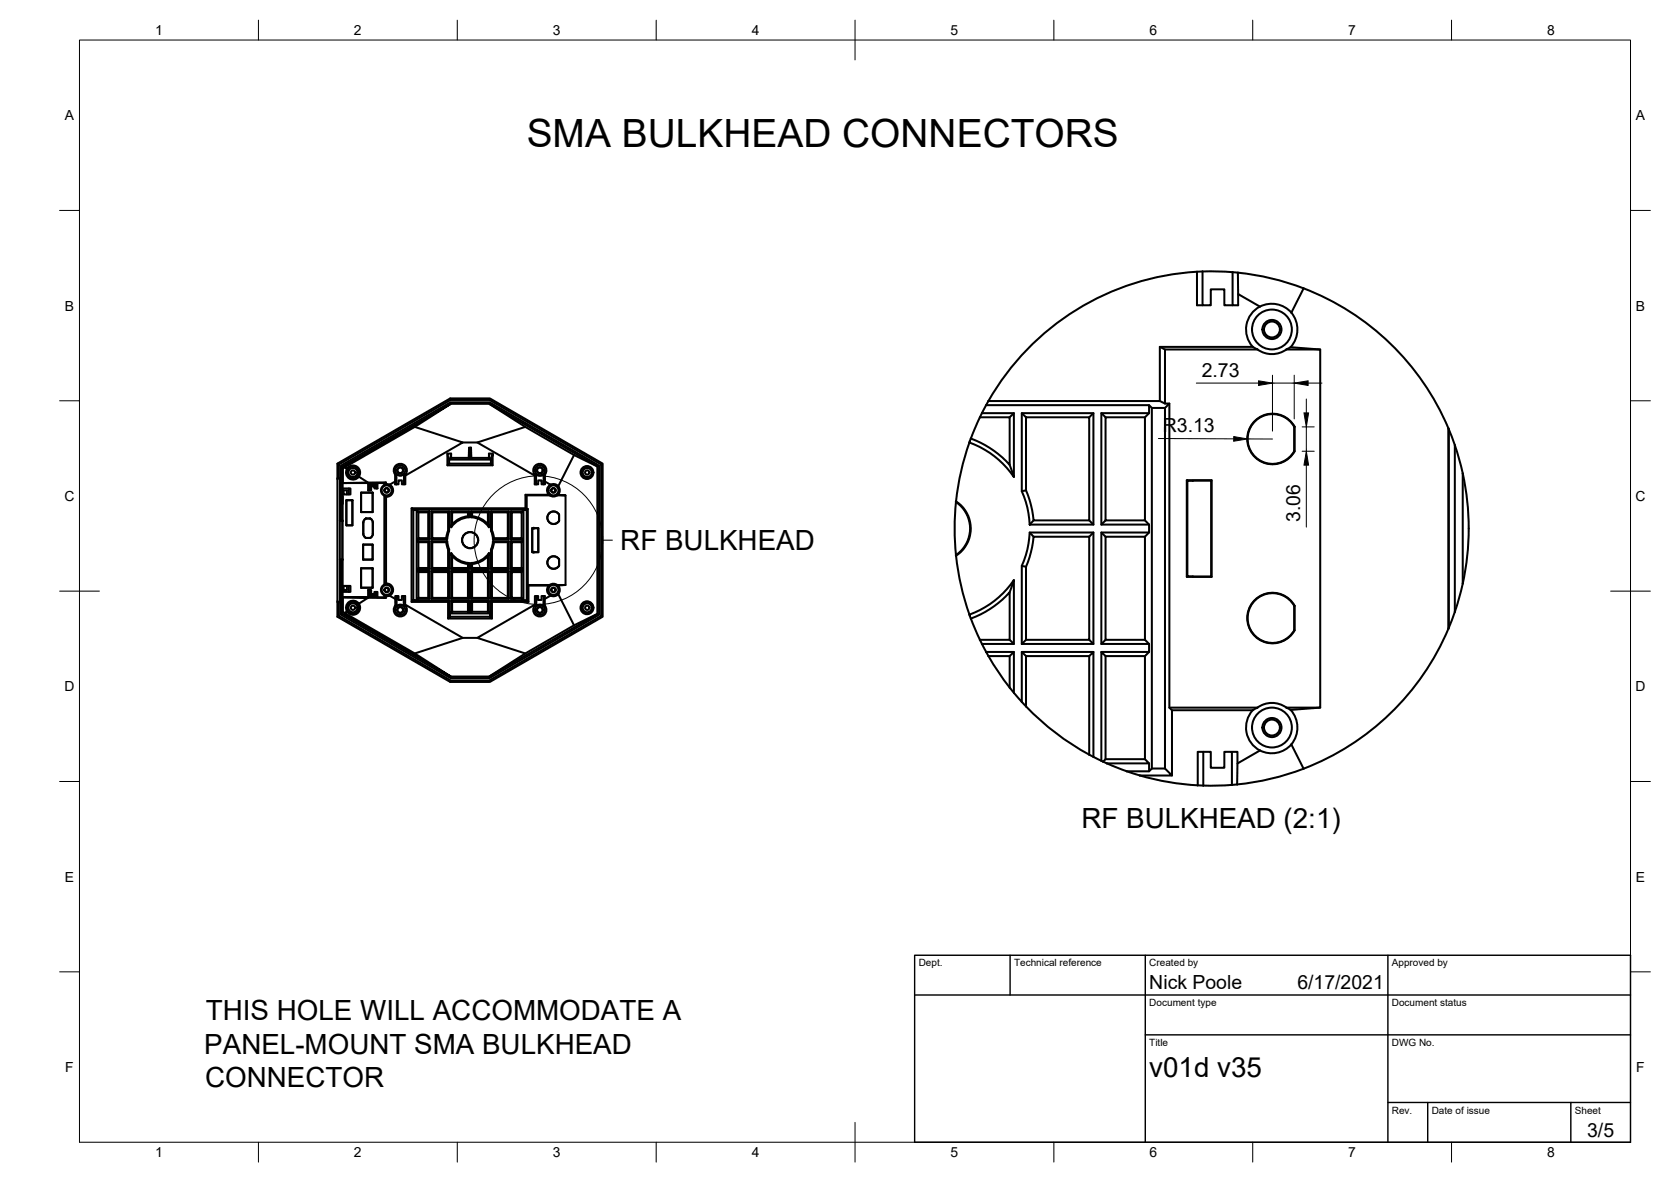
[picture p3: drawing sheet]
<svg xmlns="http://www.w3.org/2000/svg" width="420mm" height="297mm" viewBox="0 0 420 297" stroke-linecap="round" stroke-linejoin="round" font-family="sans-serif">
<!-- layer: Visible -->
<g fill="none" stroke="#000" stroke-width=".51">
<path d="M301 68.3v8.4h1.4M301 68.3a64.6 64.6 0 0 0-53 33.5M302.4 68.2v8.5h2v-4h3.4v4h2.1M302.4 68.2h4.2l4.7 .3M302.4 68.2l-1.4 .1M309.9 68.4v8.3h1.4v-2.8M311.3 68.5v5.4l5.5 3.2a6.6 6.6 0 0 1 7.9 1.5M311.3 68.5a64.6 64.6 0 0 1 16.5 4M316.8 77a6.4 6.4 0 0 0-1.5 10.3l.9 .5M327.8 72.5l-3.1 6.1a6.7 6.7 0 0 1-.2 8.6M327.8 72.5a64.6 64.6 0 0 1 36.4 35.1M291.6 87.2l1.3 .6v13.6"/>
<path d="M292.9 87.8h23.3M315 87.2h-23.4v13.6h-43.1M316.2 87.8a6.2 6.2 0 0 0 7.3 0M323.4 87.8h8.6M324.5 87.3l7.5 .5v90l-7.5 .6M324.5 87.2l-1 .6M86.1 117.3v5.5M86.1 117.8l.1 3.6M86.6 117.5l-.4 .2M87.2 117.8a1.78 1.78 0 0 1 3-.1 1.78 1.78 0 0 1-1.1 2.8 1.78 1.78 0 0 1-2-2.2l.1-.5-.6-.3 17.7-10.2 9.1-5.8-27.3 15.7v13.7h-.4M90.2 119.8l2.3 1.5M99.4 119.3l.3-.1v2.5h-.4z"/>
<path d="M99.4 119.3a1.66 1.66 0 0 1 .1-2.3 1.66 1.66 0 0 1 2.3 0 1.66 1.66 0 0 1 .1 2.3M99.7 119.2a1.34 1.34 0 0 0 1.9 0M104.3 107.3l12.1 3.9-14.5 8.3M112.5 114v2.9l.4-.4M112.7 115.3l.2 .2M112.9 115.5h10.5v1h-10.5zM113.4 101.5h9.6l27.3 15.7v37.1l-27.3 15.7h-9.6M113.4 114v1.1l-.2 .2zM113.4 114h-.9l.2 1.3h.5M113.4 115.1h4.5M117.9 112.5h.5v2.8h-.5zM117.9 112.5v2.8"/>
<path d="M118.4 112.5l.1 2.6M120 111.2l14.5 8.3M122.9 114v1.1l.3 .2M122.9 115.1h-4.4l-.1 .2M123 101.5l9.1 5.8 12.2 7M123.4 116.5l.5 .4h-11.4M123.4 115.5l.3-.2 .2-1.3v2.9M123.9 114h-1l.3 1.3h.5M132.1 107.3l-12.1 3.9h-3.6M134.5 119.3l.3-.1v2.5M134.5 119.3v2.4h.3M134.8 119.2a1.34 1.34 0 0 0 1.9 0"/>
<path d="M137 119.3a1.66 1.66 0 0 0-.1-2.3 1.66 1.66 0 0 0-2.3 0 1.66 1.66 0 0 0-.1 2.3M144.3 114.3l6 2.9M144.3 114.3l-3.9 7.9M150.2 117.2l.1 37.1M243.8 111.2a64.6 64.6 0 0 0-3.4 14.8M246.4 104.9h7.5v11.9a24.3 24.3 0 0 0-9.8-6.6M246.9 103.8h8v16.1a22.9 22.9 0 0 0-11.2-8.7l.4-1M246.9 103.8l-2.8 6.4M247.9 101.8h41v2h-12v28h12v2h-12v28h12v2h-12M247.9 101.8l-1 2M253.9 116.8l1 3.1M254.9 103.8l-1 1.1"/>
<path d="M256.9 103.8h18v28h-16l-.1-1.4a21.5 21.5 0 0 0-1.9-6.9zM256.9 103.8l1.1 1.1M258 104.9h15.9v25.9h-14l-.7-3.9-1.2-3.7zM274.9 103.8l-1 1.1M276.9 103.8l1.1 1.1M278 104.9h9.9v25.9h-9.9zM288.9 103.8l-1 1.1M289.6 102.5v90.6M291.6 100.8l1.3 .6h1.1l-1.1 1.1h-3.3l-.7-.7M292.9 102.5v90.6M294 101.4v76.4l.7 .7M325.4 107.3v6.1"/>
<path d="M325.4 107.3a6.3 6.3 0 0 0-9.4-1.8 6.3 6.3 0 0 0 0 9.6 6.3 6.3 0 0 0 9.4-1.7M325.5 107.2l-.1 .1M325.5 107.2l-.1 6.2M325.5 107.2a6.4 6.4 0 0 0-9.6-1.8 6.4 6.4 0 0 0 0 9.8 6.4 6.4 0 0 0 9.6-1.8M364.2 107.6l.1 .3M364.2 107.6v50.5M364.3 107.9l1.5 3.9M364.3 107.9v49.9M365.8 111.8l2 7.2M365.8 111.9v41.9M367.8 119v27.7M367.8 119a64.6 64.6 0 0 1 0 27.7"/>
<path d="M84.8 120.2h.6v10.7h.3M84.8 120.2v-3.7l28.4-16.4h10l28.3 16.4v38.5l-28.3 16.4h-10l-28.4-16.4v-3.7h.4M84.8 120.2v30.8M85.2 120.2v-3.5l28.1-16.2h9.8l28.1 16.2v38.1l-28.1 16.2h-9.8l-28.1-16.2v-3.5h.2v-20.4M85.7 130.9v-13.9l27.6-15.9h9.8l27.6 15.9v37.5l-27.6 15.9h-9.8l-27.6-15.9v-13.9h.4v13.7l27.3 15.7-9.1-5.8-17.7-10.2 .6-.3M86.1 130.9v9.7M86.1 124.7v2zM86.1 124.3v22.9M86.2 121.4h6.4M86.4 123.2h.8v1.1h-.8zM86.4 124.3h-.3v-1.5h1.6v1.5h-.5M87.1 125.7h1.5"/>
<path d="M87.1 125.7h1.5v6.3h-1.5zM87.1 125.7v6.3M87.7 122.8h.4v1.5h-.4M88.6 125.7v6.3h-1.5M90.8 123.8v4.9M90.8 123.8h2.9v4.9h-2.9zM90.8 128.7h2.9M91.3 136.8h2.4M91.3 136.9h2.4v3.7h-2.4zM91.3 136.9v3.7M92 135.2h1.1zM92 130.3h1.1"/>
<path d="M92 130.3h.1M92 130.3l-.6 .7-.1 3.2 .2 .6 .5 .4M92.7 121.5l-.1-.1v1.8h.2M92.8 121.8h1.8v1h-.5v-.6h-.8v1h-.5zM93.1 130.3a1.07 1.07 0 0 1 .6 1v3.2l-.6 .7M93.7 123.8v4.9M93.7 136.9v3.7M93.7 123.8h-2.9M94.6 121.8l.3-.4v1.4h-.3M94.7 121.5h-2l.1 .3M94.9 121.4h1.7v.5M96.1 122.3a1.53 1.53 0 0 1 2.4 0 1.53 1.53 0 0 1-.5 2.3 1.53 1.53 0 0 1-2.2-1v-.7z"/>
<path d="M96.6 121.4l.4-.2v.4M96.6 124.6v22.3M97 121.2l-10.8 .2M97.1 124.9v21.7M99.3 121l-1.3 .8M99.7 121.7h.5v-1h.8v1h.6v-2.5l.3 .1v2.4h-.3M103.5 127.7h28.6l.6 .2-.3 .3h-.8l-.2-.2h-26.5l-.1 .2h-.9zM103.5 127.7v23.6l.4-.5M103.9 128.2v22.6h.9M104.8 128.2v22.6l.1 .2M104.9 128v.5M104.9 135.5v.5"/>
<path d="M105.2 128.8v6.4h2.5M105.2 135.2l-.3 .3h3M105.2 136.3v6.4h2.5M105.2 136.3h2.5M105.2 128.8h2.5M107.7 136.3l.2-.3v7l-.2-.3zM107.9 128.5v7l-.2-.3v-6.4zM107.9 128.5h-3l.3 .3M107.9 136h-3l.3 .3M108.4 128.5v7l.3-.3M108.4 136v7l.3-.3M108.7 136.3l-.3-.3h4l-.2 .3"/>
<path d="M112.2 136.3h-3.5v6.4h4v-4.6h.2v4.9M112.2 135.2l.2 .3h-4M112.2 136.3l.5 1.8M112.5 136l.5 2.1M112.7 128.8l.2-.3v4.9h-.2v-4.6h-4v6.4h3.5M112.7 133.3l-.5 1.9M112.9 128.5h-4.5l.3 .3M113 133.4l-.5 2.1M113.4 128.5v4l.3-.8M113.5 139a5.7 5.7 0 0 0 4.5 2.5M113.7 139.7v3h4M113.7 139.7l-.3-.7v4l.3-.3"/>
<path d="M113.7 139.7l1.5 1.3 1.2 .5 1.3 .2M117.7 129.8v-1h-4v2.9M117.7 128.8l.2-.3v1.5l-.2-.2M117.7 129.7l-1.9 .5-1.1 .7-1 .8M117.9 128.5h-4.5l.3 .3M118 130a5.7 5.7 0 0 0-4.5 2.5M118.4 128.5v1.5l.3-.2v-1h4v2.9M118.5 130a5.7 5.7 0 0 1 4.5 2.5M118.7 129.7l1.3 .3 1.2 .5 1.5 1.2M122.7 128.8l.2-.3v4l-.2-.8M122.7 139.7l.2-.7v4M122.7 139.7v3"/>
<path d="M122.7 139.7l-1 .9-1.1 .7-1.9 .4M122.9 128.5h-4.5l.3 .3M123 139a5.7 5.7 0 0 1-4.5 2.5M123.4 128.5v4.9h.3M123.5 133.4l.4 2.1M123.7 128.8h4v6.4h-3.5M123.7 138.1h-.3v4.9l.3-.3M123.7 128.8v4.6M123.7 133.3l.5 1.9M123.9 136l-.4 2.1M124.2 135.2l-.3 .3h4l-.2-.3M124.2 136.3h3.5"/>
<path d="M124.2 136.3l-.5 1.8M127.7 136.3v6.4h-4v-4.6M127.7 136.3l.2-.3v7M127.7 128.8l.2-.3v7M127.9 136h-4l.3 .3M127.9 128.5h-4.5l.3 .3M128.4 128.5v7l.3-.3M128.4 136v7l.3-.3M128.7 136.3h2.5v6.4h-2.5zM128.7 128.8h2.5v6.4h-2.5zM128.7 128.8l-.3-.3h3l-.2 .3M128.7 136.3l-.3-.3h3l-.2 .3"/>
<path d="M131.2 135.2l.2 .3h-3M131.4 128v.5M131.4 135.5v.5M131.6 128.2v22.6l-.2 .2v-.5M132.1 127.7v-3.4l.3 .2v3.4M132.1 124.3h5.8M132.4 124.5h5.9M132.7 127.9v19.1l.2 .2v4.1l-.5-.5v-22.6M133.8 132.7v6.1M133.8 138.8h1.6M133.8 132.7h1.5v6.1h-1.5zM134.8 121.7h.5v-1h.9v1h.5v-2.5l.3 .1v1.7v.7h-.3"/>
<path d="M135.3 132.7v6.1M135.4 132.7h-1.6M137 121l1.4 .8M138.2 124.5a1.56 1.56 0 0 0 1.9 0M138.4 121.8a1.54 1.54 0 0 0-.1 2.7M138.4 121.8a1.64 1.64 0 0 1 2 .4M140.3 124.4l1.9 .1h-2.1M140.4 122.2a1.54 1.54 0 0 1-.3 2.3M140.6 129.3a1.56 1.56 0 0 0-2.4-.4 1.56 1.56 0 0 0 0 2.4 1.56 1.56 0 0 0 2.4-.4M140.6 129.4v1.5M140.6 129.3a1.6 1.6 0 0 0-2.4-.4 1.6 1.6 0 0 0 0 2.4 1.6 1.6 0 0 0 2.4-.4M142.2 124.5v22.5l-1.9 .1"/>
<path d="M240.3 126.2a8 8 0 0 1 0 13.3M240.3 139.5l.1 .2M240.4 126a8.2 8.2 0 0 1 0 13.7M240.4 126l-.1 .2M240.4 126.2l-.4 7.2 .4 6.1M240.4 139.7a64.6 64.6 0 0 0 3.4 14.8M258 123.2l-1.1 .3M258.9 133.8h16v28h-18v-19.6a22.5 22.5 0 0 0 2-8.4zM258.9 133.8l1 1.1M259.9 134.9h14v25.9h-15.9v-18.4l1.2-3.7zM259.9 130.8l-1 1M273.9 130.8l1 1"/>
<path d="M274.9 133.8l-1 1.1M276.9 133.8l1.1 1.1M278 134.9h9.9v25.9h-9.9zM278 130.8l-1.1 1M287.9 130.8l1 1M288.9 133.8l-1 1.1M298.4 120.7v24.3l.2-.2M298.6 120.8h5.9v24.1l-5.9-.1zM304.5 120.8l.2-.1v24.3l-.2-.1M304.7 120.7h-6.3l.2 .1M84.9 151l-.1 .3M85.4 140.6h.3"/>
<path d="M86.1 148.7v5.5M86.2 150.1l-.1 3.6M86.2 153.8l.4 .2M86.4 147.2h.8v1.1h-.8zM86.4 147.2h-.3v1.5h1.6v-1.5h-.5M87.7 147.2h.4v1.5h-.4M90.8 142.8v4.9M90.8 142.8h2.9v4.9h-2.9zM90.8 147.7h2.9M92.5 150.2l-2.3 1.5M92.6 150.1h-6.4l10.8 .2-.4-.2M92.8 148.3h.5v1h.8v-.6h.5v1h-1.8z"/>
<path d="M92.8 149.7l-.1 .3h2l-.1-.3M92.8 148.3h-.2v1.8l.1-.1M93.7 142.8v4.9M93.7 140.6h-2.4M93.7 142.8h-2.9M94.6 148.7h.3v1.4l-.2-.1M94.9 150.1h1.7M96.6 149.6v.5M97 149.9v.4M97.1 146.6a1.66 1.66 0 0 0-1.3 1.6 1.66 1.66 0 0 0 1.3 1.7M97.1 146.6a1.61 1.61 0 0 1 1.7 1.7 1.61 1.61 0 0 1-1.7 1.5M98 149.7l1.4 .8"/>
<path d="M99.7 149.8h-.3v2.4l.3 .1v-2.5h.5v1h.8v-1h.5M99.7 152.3a1.34 1.34 0 0 1 1.8 0M101.5 149.8h.4v2.4M101.5 149.8v2.5M101.9 152.2l-.4 .1M101.9 151.9l14.5 8.4M101.9 152.1a1.66 1.66 0 0 1-.1 2.4 1.66 1.66 0 0 1-2.3 0 1.66 1.66 0 0 1-.1-2.3M104.9 150.5v.5h8v3M104.9 143v.5M105.2 142.7l-.3 .3h3M105.2 150.2l-.3 .3h3M105.2 143.8h2.5"/>
<path d="M107.9 143.5v7l-.2-.3v-6.4zM107.9 143.5h-3l.3 .3v6.4h2.5M108.4 143.5v7l.3-.3M108.4 150.5h4.5M108.7 143.8h4v6.4h-4zM112.7 142.7l.2 .3h-4.5M112.7 143.8l.2-.3v7l-.2-.3M112.7 151.3v4.1l.4-.4M112.9 143.5h-4.5l.3 .3M112.9 151l-.2 .3h-9.2M113.1 154.2h10.2v.8h-10.2zM113.4 151v3l.3-.3"/>
<path d="M113.4 143.5v7l.3-.3M113.4 154h-.5l.2 .2M113.4 150.5h4.5M113.7 143.8h4v6.4h-4zM113.7 151.3h4v2.4h-4zM117.7 151.3l.2-.3v3l-.2-.3M117.7 142.7l.2 .3h-4.5M117.7 141.7l.2-.2v1.5M117.7 143.8l.2-.3v7l-.2-.3M117.7 141.7v1M117.9 151h-4.5l.3 .3M117.9 143.5h-4.5l.3 .3"/>
<path d="M117.9 154h.5M118.4 151v3l.3-.3M118.4 143.5v7l.3-.3M118.4 150.5h4.5M118.7 142.7l-.3 .3v-1.5l.3 .2v1h4M118.7 143.8h4v6.4h-4zM118.7 151.3h4v2.4h-4zM122.7 151.3l.2-.3v3l-.2-.3M122.7 142.7l.2 .3h-4.5M122.7 143.8l.2-.3v7l-.2-.3M122.9 151h-4.5l.3 .3M122.9 143.5h-4.5l.3 .3"/>
<path d="M122.9 154h.5l-.1 .2M123.3 155l.4 .4h-11M123.4 143.5v7l.3-.3M123.4 151l.3 .3v4.1M123.4 150.5h4.5M123.7 143.8h4v6.4h-4zM123.7 151.3h9.2M127.7 142.7l.2 .3h-4.5M127.7 143.8l.2-.3v7l-.2-.3M127.9 143.5h-4.5l.3 .3M128.4 143.5v7l.3-.3M128.7 143.8h2.5v6.4h-2.5z"/>
<path d="M128.7 143.8l-.3-.3h3l-.2 .3M131.2 142.7l.2 .3h-3M131.2 150.2l.2 .3h-3M131.4 151h-8v3M131.4 143v.5M131.6 150.8h.8M132.7 147h5.6M132.9 147.2h5M134.5 152.2l.4 .1M134.5 151.9l-14.5 8.4 12.1 3.9M134.5 152.1a1.66 1.66 0 0 0 .1 2.4 1.66 1.66 0 0 0 2.3 0 1.66 1.66 0 0 0 .1-2.3M134.9 149.8h-.4v2.4"/>
<path d="M134.9 152.3a1.34 1.34 0 0 1 1.7 0M136.7 149.8h-.5v1h-.9v-1h-.4v2.5M136.7 149.8v2.5l.3-.1M136.7 149.8h.3v2.4M138.4 149.7l-1.4 .8M140.1 147h2.1M140.4 149.3a1.59 1.59 0 0 0-.3-2.3 1.59 1.59 0 0 0-2.3 .4 1.59 1.59 0 0 0 .6 2.3M140.4 149.3l3.9 7.8M140.4 149.3a1.64 1.64 0 0 1-2 .4M140.6 140.6a1.56 1.56 0 0 0-2.4-.4 1.56 1.56 0 0 0 0 2.4 1.56 1.56 0 0 0 2.4-.5M140.6 140.6v1.5M140.6 140.6h.1"/>
<path d="M140.6 140.6a1.6 1.6 0 0 0-2.4-.5 1.6 1.6 0 0 0 0 2.5 1.6 1.6 0 0 0 2.4-.5M150.2 154.2l-5.9 2.9-12.2 7.1-9.1 5.8M244.1 155.5l-.4-1a22.9 22.9 0 0 0 11.2-8.7v16h-8M244.1 155.5a24.5 24.5 0 0 0 9.8-6.7v12h-7.5M244.1 155.4l2.8 6.4M254.9 145.8l-1 3M256.9 142.2l1.1 .2M298.4 145h6.3M325.4 152.3a6.3 6.3 0 0 0-9.4-1.8 6.3 6.3 0 0 0 0 9.6 6.3 6.3 0 0 0 9.4-1.7M325.5 152.2l-.1 6.2M325.5 152.2a6.4 6.4 0 0 0-9.6-1.8 6.4 6.4 0 0 0 0 9.8 6.4 6.4 0 0 0 9.6-1.8M364.2 158a64.6 64.6 0 0 1-36.4 35.2"/>
<path d="M365.8 153.8l-1.6 4.2M367.8 146.7l-2 7.1M120 160.3h-3.6l-12.1 3.9M246.9 161.8l1.1 2M247.9 163.8h7v10.3M248 163.8l2.5 4.3 3.4 4.7M248.5 164.9h5.4v7.9M253.9 160.8l1 1M253.9 172.8l1 1.3M254.9 163.8l-1 1.1M254.9 174.1l3.1 3.4M256.9 163.8l1.1 1.1"/>
<path d="M258 160.8l-1.1 1M258 177.5a64.6 64.6 0 0 0 16.9 12.7M273.9 164.9h-15.9v12.6M273.9 160.8l1 1M274.9 163.8h-18v12.6M278 164.9h9.9v25.9M278 160.8l-1.1 1M287.9 160.8l1 1M288.9 163.8l-1 1.1M294 177.8h22.2M315 178.5a6.5 6.5 0 0 0 1.8 10.1M315 178.5h-20.3v16.4"/>
<path d="M316.2 177.8a6.2 6.2 0 0 1 7.3 0M316.2 177.8l-1.2 .7M323.4 177.8h8.6M323.5 177.8l1 .6M324.5 178.4a6.7 6.7 0 0 1 .2 8.7l3.1 6.1M273.9 189.7v-24.8l1-1.1v26.4M274.9 190.2l2.5 1.2M276.9 191.2v-27.4l1.1 1.1v25.9l-.7 .6M277.4 191.4l.9 .4M278 190.8h9.9l1 1h-10.6M278.3 191.8l4.3 1.8 4 1.3M283.3 193.8h5.6l.7-.7h3.3l1.8 1.8h-8.1"/>
<path d="M286.6 194.9a64.6 64.6 0 0 0 14.6 2.5M288.9 191.8v2M301.2 197.4v-8.5h1.4v8.5M301.2 197.4h1.4M302.6 188.9h1.8v4h3.4v-4h2v8.4M309.8 188.9h1.3v8.3M309.8 197.2l-7.2 .2M311.1 197.1l-1.3 .1M316.8 188.6l-5.7 3.3M324.7 187.1a6.6 6.6 0 0 1-7.9 1.5M327.8 193.2a64.6 64.6 0 0 1-16.7 3.9"/>
<circle cx="319.8" cy="82.8" r="2"/>
<circle cx="319.8" cy="82.8" r="2.4"/>
<circle cx="319.8" cy="82.8" r="5"/>
<circle cx="88.7" cy="118.7" r="1.49"/>
<circle cx="88.7" cy="118.7" r="1.13"/>
<circle cx="88.7" cy="118.7" r=".54"/>
<circle cx="100.6" cy="118.2" r=".69"/>
<circle cx="100.6" cy="118.2" r=".79"/>
<circle cx="100.6" cy="118.2" r="1.26"/>
<circle cx="135.8" cy="118.2" r=".69"/>
<circle cx="135.8" cy="118.2" r=".79"/>
<circle cx="135.8" cy="118.2" r="1.26"/>
<circle cx="147.6" cy="118.7" r="1.62"/>
<circle cx="147.6" cy="118.7" r="1.49"/>
<circle cx="147.6" cy="118.7" r="1.13"/>
<circle cx="147.6" cy="118.7" r=".54"/>
<circle cx="97.2" cy="123.2" r="1.26"/>
<circle cx="97.2" cy="123.2" r=".5"/>
<circle cx="97.2" cy="123.2" r=".6"/>
<circle cx="118.2" cy="135.7" r="2.04"/>
<circle cx="118.2" cy="135.7" r="2"/>
<circle cx="139.2" cy="123.2" r=".5"/>
<circle cx="139.2" cy="123.2" r=".6"/>
<circle cx="139.2" cy="123.2" r="1.26"/>
<circle cx="88.7" cy="152.7" r="1.49"/>
<circle cx="88.7" cy="152.7" r="1.13"/>
<circle cx="88.7" cy="152.7" r=".54"/>
<circle cx="88.8" cy="152.7" r="1.78"/>
<circle cx="97.2" cy="148.2" r="1.26"/>
<circle cx="97.2" cy="148.2" r=".5"/>
<circle cx="97.2" cy="148.2" r=".6"/>
<circle cx="100.6" cy="153.3" r=".69"/>
<circle cx="100.6" cy="153.3" r=".79"/>
<circle cx="100.6" cy="153.3" r="1.26"/>
<circle cx="135.8" cy="153.3" r=".69"/>
<circle cx="135.8" cy="153.3" r=".79"/>
<circle cx="135.8" cy="153.3" r="1.26"/>
<circle cx="139.2" cy="148.2" r=".5"/>
<circle cx="139.2" cy="148.2" r=".6"/>
<circle cx="139.2" cy="148.2" r="1.26"/>
<circle cx="147.6" cy="152.7" r="1.62"/>
<circle cx="147.6" cy="152.7" r="1.49"/>
<circle cx="147.6" cy="152.7" r="1.13"/>
<circle cx="147.6" cy="152.7" r=".54"/>
<circle cx="319.8" cy="182.8" r="2"/>
<circle cx="319.8" cy="182.8" r="2.4"/>
<circle cx="319.8" cy="182.8" r="5"/>
</g>
<g fill="#000" stroke="#000" stroke-width=".25">
<circle cx="86.1" cy="130.9" r=".24"/>
<circle cx="134.2" cy="132.7" r=".24"/>
<circle cx="134.2" cy="138.8" r=".24"/>
<circle cx="86.1" cy="140.6" r=".24"/>
</g>
<!-- layer: Border -->
<g fill="none" stroke="#000" stroke-width=".25">
<path d="M20 10.1h390v276.9h-390zM65 5.1v5M115 5.1v5M165 5.1v5M215 5.1v10M265 5.1v5M315 5.1v5M365 5.1v5M15 52.9h5M410 52.9h5M15 100.7h5M410 100.7h5"/>
<path d="M15 148.6h10M405 148.6h10M15 196.4h5M410 196.4h5M15 244.2h5M410 244.2h5M65 287v5M115 287v5M165 287v5M215 282.1v9.9M265 287v5M315 287v5"/>
<path d="M365 287v5"/>
</g>
<!-- layer: Annotations -->
<g fill="none" stroke="#000" stroke-width=".25">
<path d="M151.5 135.7h2.5"/>
<circle cx="135.4" cy="135.7" r="16.2"/>
</g>
<!-- layer: Dimensions -->
<path d="M300.8 96.3h15.7M320 94.3v14M320 96.3h5.4M325.4 94.3v11M328.9 96.3h3.5M291.3 110.2l18.9 .1M313.7 110.3h6.3M327.4 107.3h3.1M327.4 113.4h3.1M328.5 100.3v3.5M328.5 107.3v6.1M328.5 116.9v15.6" fill="none" stroke="#000" stroke-width=".25"/>
<path d="M316.5 95.7l3.5 .6-3.5 .6zM325.4 96.3l3.5-.6v1.2zM310.2 109.7l3.5 .6-3.5 .6zM327.9 103.8h1.1l-.5 3.5zM328.5 113.4l.5 3.5h-1.1z" fill="#000" stroke="#000" stroke-width=".25"/>
<!-- layer: TitleBlock -->
<path d="M230 240.1h180v46.9h-180zM230 250h180M254 240.1v9.9M288 240.1v46.9M349 240.1v46.9M288 260.1h122M349 277.1h61M359 277.1v9.9M395 277.1v9.9" fill="none" stroke="#000" stroke-width=".36"/>
<text font-size="9.8" x="132.4" y="37">SMA BULKHEAD CONNECTORS</text>
<g font-size="7">
<text x="156" y="138.2">RF BULKHEAD</text>
<text x="271.9" y="208.1">RF BULKHEAD (2:1)</text>
<text x="51.8" y="256.4">THIS HOLE WILL ACCOMMODATE A</text>
<text x="51.4" y="264.8">PANEL-MOUNT SMA BULKHEAD</text>
<text x="51.6" y="273.2">CONNECTOR</text>
<text x="289" y="270.6">v01d v35</text>
</g>
<g font-size="4.9">
<text x="302.2" y="94.7">2.73</text>
<text x="292.4" y="108.6">R3.13</text>
<text x="326.9" y="131.2" transform="rotate(-90 326.9 131.2)">3.06</text>
<text x="289" y="248.5">Nick Poole</text>
<text x="326.2" y="248.5">6/17/2021</text>
<text x="399.1" y="285.7">3/5</text>
</g>
<g font-size="3.5">
<text x="39" y="8.8">1</text>
<text x="89" y="8.8">2</text>
<text x="139" y="8.8">3</text>
<text x="189" y="8.8">4</text>
<text x="239" y="8.8">5</text>
<text x="289" y="8.8">6</text>
<text x="339" y="8.8">7</text>
<text x="389" y="8.8">8</text>
<text x="16.3" y="30.2">A</text>
<text x="411.3" y="30.2">A</text>
<text x="16.3" y="78">B</text>
<text x="411.3" y="78">B</text>
<text x="16.2" y="125.9">C</text>
<text x="411.2" y="125.9">C</text>
<text x="16.2" y="173.7">D</text>
<text x="411.2" y="173.7">D</text>
<text x="16.3" y="221.6">E</text>
<text x="411.3" y="221.6">E</text>
<text x="16.4" y="269.4">F</text>
<text x="411.4" y="269.4">F</text>
<text x="39" y="290.8">1</text>
<text x="89" y="290.8">2</text>
<text x="139" y="290.8">3</text>
<text x="189" y="290.8">4</text>
<text x="239" y="290.8">5</text>
<text x="289" y="290.8">6</text>
<text x="339" y="290.8">7</text>
<text x="389" y="290.8">8</text>
</g>
<g font-size="2.5">
<text x="231" y="242.9">Dept.</text>
<text x="255" y="242.9">Technical reference</text>
<text x="289" y="242.9">Created by</text>
<text x="350" y="242.9">Approved by</text>
<text x="289" y="252.8">Document type</text>
<text x="350" y="252.8">Document status</text>
<text x="289" y="262.9">Title</text>
<text x="350" y="262.9">DWG No.</text>
<text x="350" y="279.9">Rev.</text>
<text x="360" y="279.9">Date of issue</text>
<text x="396" y="279.9">Sheet</text>
</g>
</svg>
